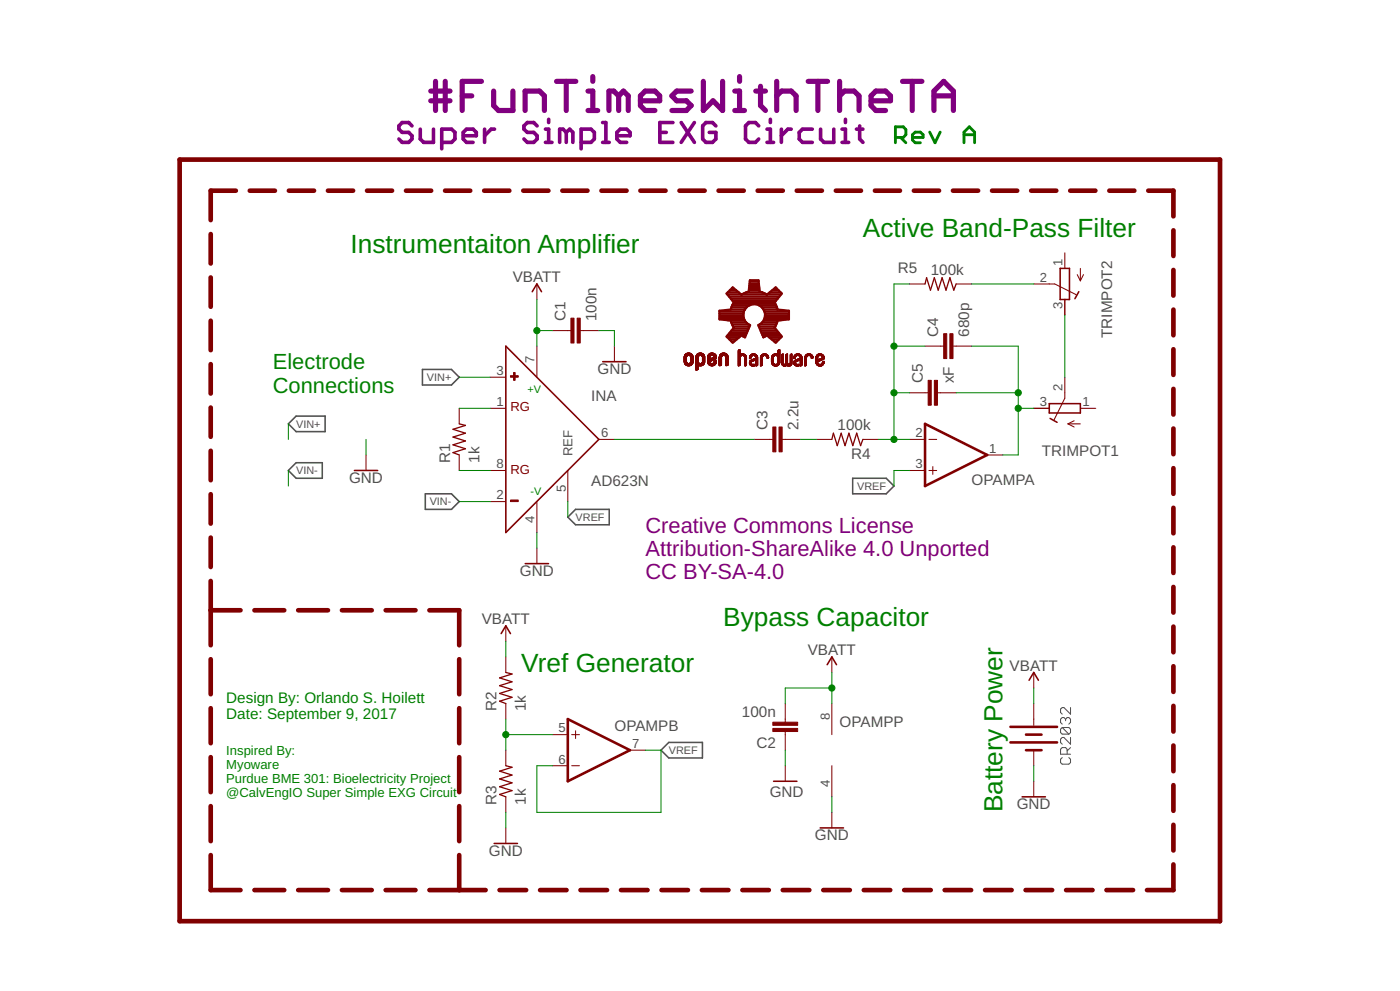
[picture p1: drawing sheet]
<svg xmlns="http://www.w3.org/2000/svg" width="229mm" height="162mm" viewBox="0 0 229 162" stroke-linecap="round" stroke-linejoin="round" font-family="sans-serif">
<path d="M173.7 118.9l-.3 .2v.6l.3 .3h1.1M173.7 118.9h1.1l.3 .2v.6l-.3 .3M173.7 118.9l1.1 1.1M174.3 117.5l-.3-.3h-.3l-.3 .3v.5l.3 .3M174.3 117.5l.2-.3h.3l.3 .3v.5l-.3 .3M174.3 117.5v.3M175.1 115.6v1.1l-1.1-1.1h-.3l-.3 .3v.5l.3 .3M173.7 123.8l-.3 .3v.5l.3 .3h1.1l.3-.3v-.5l-.3-.3M174.5 123.2v-.8l-.2-.2h-.6l-.3 .2v.8h1.7M175.1 120.5v1.1l-1.1-1.1h-.3l-.3 .3v.5l.3 .3M175.1 122.2l-.6 .5" fill="none" stroke="#505050" stroke-width=".17"/>
<path d="M47.2 76.9l1.2-1.3h4.3v2.5h-4.3zM47.2 69.3l1.2-1.3h4.8v2.5h-4.8zM69.1 60.4h4.7l1.3 1.2-1.3 1.3h-4.7zM139.4 78.1h5.5l1.3 1.3-1.3 1.3h-5.5zM69.6 80.7h4.2l1.3 1.3-1.3 1.2h-4.2zM92.9 84.5l1.2-1.3h5.5v2.5h-5.5zM108.1 122.6l1.3-1.3h5.5v2.5h-5.5z" fill="none" stroke="#505050" stroke-width=".25"/>
<g fill="none" stroke="#800000" stroke-width=".76">
<path d="M29.4 26.1h170.1v124.4h-170.1zM34.5 38.2v4.9M38.6 31.2h-4.1v4.8M40.9 31.2h4.1M47.2 31.2h4.2M53.6 31.2h4.1M60 31.2h4.1M66.4 31.2h4.1M72.8 31.2h4.1M79.2 31.2h4.1M85.6 31.2h4.1M92 31.2h4.1"/>
<path d="M98.4 31.2h4.1M104.7 31.2h4.1M111.1 31.2h4.1M117.5 31.2h4.1M123.9 31.2h4.1M130.3 31.2h4.1M136.7 31.2h4.1M143.1 31.2h4.1M149.5 31.2h4.1M155.9 31.2h4.1M162.2 31.2h4.1M168.6 31.2h4.1"/>
<path d="M175 31.2h4.1M181.4 31.2h4.1M187.8 31.2h4.1v4.1M191.9 37.6v4.2M34.5 45.3v4.8M34.5 52.4v4.8M34.5 59.5v4.8M191.9 44.1v4.2M191.9 50.6v4.2M191.9 57.1v4.2M34.5 66.6v4.8M34.5 73.7v4.8"/>
<path d="M191.9 63.5v4.2M191.9 70v4.2M191.9 76.5v4.2M34.5 80.8v4.8M34.5 87.8v4.8M34.5 94.9v10.5M34.5 99.7h4.8M41.6 99.7h4.9M48.8 99.7h4.8M55.9 99.7h4.9M63.1 99.7h4.8M70.2 99.7h4.9v5.7"/>
<path d="M191.9 83v4.1M191.9 89.4v4.2M191.9 95.9v4.2M34.5 107.7v5.7M34.5 115.7v5.7M75.1 107.7v5.7M75.1 115.7v5.7M191.9 102.4v4.2M191.9 108.9v4.2M191.9 115.3v4.2M34.5 139.7v5.7h4.8M34.5 123.7v5.7"/>
<path d="M34.5 131.7v5.7M75.1 123.7v5.7M75.1 131.7v5.7M75.1 139.7v5.7M191.9 121.8v4.2M191.9 128.3v4.2M191.9 134.8v4.2M41.6 145.4h4.9M48.8 145.4h4.8M55.9 145.4h4.9M63.1 145.4h4.8M70.2 145.4h9.2"/>
<path d="M81.7 145.4h4.3M88.3 145.4h4.3M94.9 145.4h4.4M101.6 145.4h4.3M108.2 145.4h4.3M114.8 145.4h4.3M121.4 145.4h4.3M128 145.4h4.4M134.6 145.4h4.4M141.3 145.4h4.3M147.9 145.4h4.3M154.5 145.4h4.3"/>
<path d="M161.1 145.4h4.3M167.7 145.4h4.4M174.3 145.4h4.4M181 145.4h4.3M191.9 141.2v4.2h-4.3"/>
</g>
<path d="M151.3 46.4l.2-1 .7 2 .6-2 .6 2 .7-2 .6 2 .6-2 .7 2 .4-1M75.1 69.3l1 .2-2 .6 2 .7-2 .6 2 .7-2 .6 2 .6-2 .7 1 .3M136 71.8l.3-1 .6 2 .7-2 .6 2 .6-2 .7 2 .6-2 .6 2 .4-1M82.7 109.9l1 .2-2 .7 2 .6-2 .6 2 .7-2 .6 2 .6-2 .7 1 .4M82.7 125.1l1 .3-2 .6 2 .6-2 .7 2 .6-2 .6 2 .7-2 .6 1 .4" fill="none" stroke="#800000" stroke-width=".21"/>
<g fill="none" stroke="#800000" stroke-width=".17">
<path d="M87.8 46.4v2.5M87.8 56.6v5M90.3 54h3.1M94.9 54h3M100.5 56.6v2.5M148.7 46.4h2.6M151.3 56.6h3M155.9 56.6h3M156.4 46.4h2.5M169.1 46.4h3.4l3.5 1.8M174.1 41.3v2.6M174.1 48.9v2.6"/>
<path d="M176.2 44.9l.5 1M176.7 43.9v2M177.2 44.9l-.5 1M59.9 74.3v2.6M75.1 66.7v2.6M75.1 74.3v2.6M80.2 66.7h2.5M80.2 76.9h2.5M80.2 61.6h2.5M92.9 76.9v5.1M97.9 71.8h2.6M123.3 71.8h3.1"/>
<path d="M127.9 71.8h3.1M133.5 71.8h2.5M141.1 71.8h2.6M148.7 71.8h2.6M148.7 64.2h3.1M148.7 76.9h2.6M151.9 71.8h1.3M151.9 76.9h1.3M152.5 76.2v1.3M153.3 64.2h3.1M161.4 74.3h2.6M169.1 66.7h2.5"/>
<path d="M174.1 61.6v3.5l-1.7 3.5M174.6 69.3h2.1M174.6 69.3l1.1 .5M175.7 68.7l-1.1 .6M176.7 66.7h2.5M80.2 82h2.5M87.8 82v5M87.8 89.6v2.5M82.7 102.3v2.5M82.7 107.3v2.6M82.7 115v2.5M94.1 119.4v1.3"/>
<path d="M128.4 115v3M128.4 119.5v3.1M136 107.3v2.6M136 115v5M169.1 109.9v2.5M169.1 115v3.5M82.7 122.6v2.5M82.7 130.2v2.5M82.7 135.3v2.5M90.3 120h2.6M90.3 125.1h2.6M93.5 120h1.3"/>
<path d="M93.5 125.1h1.3M103 122.6h2.6M128.4 125.1v2.6M136 125.1v5.1M136 132.7v2.6M169.1 122.6v2.5M169.1 127.7v2.5"/>
</g>
<g fill="none" stroke="#800000" stroke-width=".25">
<path d="M82.7 56.6l15.2 15.2-15.2 15.2zM87 47.7l.8-1.3 .8 1.3M98.6 59.1h3.8M173.4 43.9h1.5v5h-1.5zM176.4 47.7l-.6 1.1M58 76.9h3.8M171.6 66h5.1v1.5h-5.1zM171.7 68.4l1.2 .6M85.9 92.1h3.8M82 103.5l.7-1.2 .8 1.2M135.3 108.6l.7-1.3 .8 1.3M168.3 111.1l.8-1.2 .7 1.2"/>
<path d="M80.8 137.8h3.8M126.5 127.7h3.8M134.1 135.3h3.8M167.2 130.2h3.8"/>
</g>
<g fill="#800000" stroke="#800000" stroke-width=".16">
<path d="M127.4 69.8h.5v4h-.5z"/>
<path d="M126.4 69.8h.5v4h-.5z"/>
<path d="M126.4 118h4.1v.5h-4.1z"/>
<path d="M126.4 119h4.1v.5h-4.1z"/>
<path d="M152.8 62.1h.5v4.1h-.5z"/>
<path d="M151.8 62.1h.5v4.1h-.5z"/>
<path d="M155.3 54.5h.6v4.1h-.6z"/>
<path d="M154.3 54.5h.5v4.1h-.5z"/>
<path d="M84 60.9h.2v1.2h-.2z"/>
<path d="M83.5 61.4h1.3v.2h-1.3z"/>
<path d="M83.5 81.7h1.3v.3h-1.3z"/>
<path d="M94.4 52h.5v4h-.5z"/>
<path d="M93.4 52h.5v4h-.5z"/>
</g>
<g fill="none" stroke="#800000" stroke-width=".16">
<path d="M111.9 59.2h.4M111.9 59.1l.4 .1M111.9 59.1h.4M111.9 59h.4M111.9 58.9h.4M111.9 58.8h.4M111.9 58.7h.4M111.9 58.6h.4M111.9 58.5h.4M111.9 58.4h.4M111.9 58.3h.4M111.9 59.3h.5"/>
<path d="M111.9 59.4h.6M112 59.4h1.3M112 59.5h1.2M112 58h1.3M112 58h1.2M112 57.9h1.2M112.1 57.9h1.1M112.1 59.6h1M112.1 57.9h1M112.1 57.8h1M112.2 59.6h.9M112.2 57.8h.8"/>
<path d="M112.2 59.7h.8M112.3 59.7h.7M112.3 57.7h.7M112.3 58.2h-.4M112.4 59.8h.5M112.4 58.2h-.5M112.4 57.7h.4M112.4 58.1h-.5M112.5 59.8h.3M112.5 58.1h-.6M112.5 57.7h.2M112.7 58.1h.6"/>
<path d="M112.8 58.1h.5M112.9 59.3h.4M112.9 58.2h.4M112.9 59.2h.4M112.9 58.3h.4M112.9 59.1h.4M112.9 59h.4M112.9 58.9h.4M112.9 58.8h.4M112.9 58.7h.4M112.9 58.6h.4M112.9 58.5h.4"/>
<path d="M112.9 58.4h.4M113.2 59.6h-1.1M113.3 58l-1.3 .1M113.3 59.4h-.5M113.3 59.3h-.5M113.3 59.2h-.4M113.8 60h.4M113.8 59.9h.4M113.8 59.8h.4M113.8 59.7h1.1M113.8 59.5h1.3M113.8 59.4h1.4"/>
<path d="M113.8 59.4h.6M113.8 59.3h.5M113.8 59.2h.5M113.8 59.2h.4M113.8 59.1h.4M113.8 59h.4M113.8 58.9h.4M113.8 58.8h.4M113.8 58.7h.4M113.8 58.6h.4M113.8 58.5h.4M113.8 58.4h.4"/>
<path d="M113.8 58.3h.4M113.8 58.2h.5M113.9 58h1.3M113.9 58h1.2M114 57.9h1.1M114 57.8l1 .1M114 57.8h1M114.1 57.8h.8M114.2 57.7h.7M114.2 59.8h-.4M114.3 58.2h-.5M114.3 59.8h.5"/>
<path d="M114.3 57.7h.4M114.3 58.1h-.5M114.4 59.8h.3M114.4 58.1h-.5M114.4 57.7h.2M114.6 58.1h.6M114.7 58.1h.5M114.8 59.3h.4M114.8 58.2h.4M114.8 58.2h.5M114.9 59.2h.4M114.9 58.3h.4"/>
<path d="M114.9 59.1h.4M114.9 59h.4M114.9 58.9h.4M114.9 58.8h.4M114.9 58.7h.4M114.9 58.6h.4M114.9 58.5h.4M114.9 58.4h.4M114.9 59.7h-1.1M115 59.6l-1.2 .1M115 59.6h-1.2M115.1 59.6h-1.3"/>
<path d="M115.2 59.4l-1.4 .1M115.2 58l-1.3 .1M115.2 59.4h-.5M115.2 59.3h-.5M115.3 59.2h-.5M115.7 59.2h.4M115.7 59.1h.4M115.7 58.6h1.4M115.7 58.6h.4M115.7 58.5h.4M115.7 58.4h.4M115.7 58.3h.4"/>
<path d="M115.7 59.4h.6M115.7 59.3h.5M115.7 58.2h.5M115.8 59.4h1.3M115.8 58h1.3M115.8 59.5h1.3M115.9 59.6h1.1M115.9 57.9h1.1M115.9 59.6h1M116 57.8h.9M116 59.6h.9M116 57.8h.8"/>
<path d="M116.1 59.7h.7M116.1 57.7h.7M116.1 58.4h-.4M116.1 58.3l-.4 .1M116.1 59.1h-.4M116.1 58.3h-.4M116.2 59.8h.5M116.2 58.6h1M116.2 59l-.5 .1M116.2 57.7h.4M116.2 58.1h-.5M116.3 59.8h.3"/>
<path d="M116.3 59h-.6M116.3 58.5h.9M116.3 58.1h-.5M116.3 57.7h.2M116.4 58.5h.8M116.4 58.9l-.7 .1M116.5 58.5h.7M116.5 58.9h-.8M116.5 58.1h.6M116.6 58.4h.6M116.6 58.9h-.9M116.6 58.1h.5"/>
<path d="M116.6 59.3h.5M116.6 58.8h-.9M116.7 58.4h.5M116.7 58.2h.5M116.7 59.3h.4M116.7 59.2h.5M116.7 58.3h.5M116.8 59.2h.4M116.8 58.3h.4M116.8 59.1h.4M116.8 59h.4M116.8 58.8h-1.1"/>
<path d="M116.9 59h.3M116.9 58.7l-1.2 .1M116.9 58.9h.3M117 58.7h-1.3M117 59.5h-1.1M117.1 58.9h.1M117.1 58.7h-1.4M117.1 58l-1.3 .1M117.1 59.4h-.5M117.6 59.6h.4M117.6 59.5h.4M117.6 59.4h.4"/>
<path d="M117.6 59.3h.4M117.6 59.2h.4M117.6 59.1h.4M117.6 59h.4M117.6 58.9h.4M117.6 58.8h.4M117.6 58.7h.4M117.6 58.6h.4M117.6 58.5h.4M117.6 58.4h.4M117.6 58.3h.4M117.6 59.7h.3"/>
<path d="M117.6 59.8h.2M117.7 58.2h.4M117.7 58h1.3M117.8 58h1.2M117.8 57.9h1.1M117.9 57.8h.9M117.9 59.7h-.3M118 59.6l-.4 .1M118 59.6h-.4M118 57.7h.7M118 58.3h-.4M118.1 58.2h-.5"/>
<path d="M118.1 57.7h.5M118.2 58.1h-.5M118.3 57.7h.2M118.5 58.1h.5M118.6 58.2h.5M118.7 58.3h.4M118.7 59.6h.4M118.7 59.5h.4M118.7 59.4h.4M118.7 59.3h.4M118.7 59.2h.4M118.7 59.1h.4"/>
<path d="M118.7 59h.4M118.7 58.9h.4M118.7 58.8h.4M118.7 58.7h.4M118.7 58.6h.4M118.7 58.5h.4M118.7 58.4h.4M118.7 59.8h.2M118.7 59.7h.2M119 59.7h-.3M119 58l-1.3 .1M119.1 59.6l-.4 .1"/>
<path d="M120.7 59.8h.1M120.7 59.7h.3M120.7 59.6h.3M120.7 59.5h.3M120.7 59.4h.3M120.7 59.3h.3M120.7 59.2h.3M120.7 59.1h.3M120.7 59h.3M120.7 58.9h.3M120.7 58.8h.3M120.7 58.7h.3"/>
<path d="M120.7 58.6h.3M120.7 58.5h.3M120.7 58.4h.3M120.7 58.3h.4M120.7 58h1.2M120.7 57.9h1.1M120.7 57.8l.4 .1M120.7 57.8h.3M120.7 57.7h.3M120.7 57.6h.3M120.7 57.5h.3M120.7 57.4h.3"/>
<path d="M120.7 57.3h.3M120.8 57.2h.2M120.8 57.1l.2 .1M120.9 59.8h-.2M120.9 57.1h.1M121 59.7h-.3M121.1 58.3l-.4 .1M121.1 58.3h-.4M121.1 57.9h.6M121.2 58.2h-.5M121.2 57.8h.4M121.3 58.1h-.6"/>
<path d="M121.6 58.1h.4M121.6 58.2h.4M121.7 58.2h.3M121.7 58.3h.4M121.8 58.3h.3M121.8 58.3l.3 .1M121.8 58.4h.3M121.8 59.8h.1M121.8 59.7h.2M121.8 59.7h.3M121.8 59.6h.3M121.8 59.5h.3"/>
<path d="M121.8 59.4h.3M121.8 59.3h.3M121.8 59.2h.3M121.8 59.1h.3M121.8 59h.3M121.8 58.9h.3M121.8 58.8h.3M121.8 58.7h.3M121.8 58.6h.3M121.8 58.5h.3M122 58.1h-1.3M122 59.8h-.2"/>
<path d="M122.1 59.6h-.3M122.6 59.4h.3M122.6 59.3h.2M122.6 59.2h.3M122.6 58.5h.2M122.6 58.4h.2M122.6 59.5h.8M122.6 59.5h.4M122.6 59.1h.3M122.6 58.6h.1M122.6 59.6h.8M122.7 58.1h1.1"/>
<path d="M122.7 59.6l.7 .1M122.7 58.6h-.1M122.7 59.7h.7M122.7 58h1M122.8 59.7h.6M122.8 58h.9M122.8 58.8h1.1M122.8 59.8h.6M122.8 58.5h-.2M122.8 57.9h.8M122.9 59.2h-.3M122.9 58.3l-.3 .1"/>
<path d="M122.9 58.8h1M122.9 58.3h-.3M122.9 59.8h.5M122.9 59.1l-.3 .1M122.9 57.9h.6M123 58.2h-.4M123 59.1h-.4M123 58.8h.9M123 57.8h.5M123.1 58.1h-.5M123.1 59l-.5 .1M123.1 58.7h.8"/>
<path d="M123.1 59.8h.1M123.2 58.7h.7M123.2 59h-.6M123.3 59.5h.1M123.3 58.9l-.7 .1M123.3 58.6h.6M123.4 58.1h.4M123.4 58.6h.5M123.4 58.9h-.7M123.4 58.2h.4M123.5 58.2h.4M123.5 58.9h-.8"/>
<path d="M123.5 58.5h.4M123.5 58.3h.4M123.6 58.3h.3M123.6 58.9h.3M123.6 58.5h.3M123.6 58.4h.3M123.6 59.7h.3M123.6 59.6h.3M123.6 59.5h.3M123.6 59.4h.3M123.6 59.3h.3M123.6 59.2h.3"/>
<path d="M123.6 59.1h.3M123.6 59h.3M123.6 59.8h.1M123.8 59.8h-.2M124.4 59.8h.1M124.4 59.7h.2M124.4 59.6h.3M124.4 59.5h.3M124.4 59.4h.3M124.4 59.3h.3M124.4 59.2h.3M124.4 59.1h.3"/>
<path d="M124.4 59h.3M124.4 58.9h.3M124.4 58.8h.3M124.4 58.7h.3M124.4 58.6h.3M124.4 58.5h.3M124.4 58.4h.3M124.4 58.3h.3M124.4 58.2h.4M124.5 58.1h1.1M124.5 58h1M124.5 59.8h-.1"/>
<path d="M124.6 58h.9M124.6 57.9h.9M124.7 59.7h-.3M124.7 57.9h.7M124.7 58.4h-.3M124.7 58.3h-.3M124.8 57.9h.5M124.8 58.2h-.4M124.8 57.8h.5M124.9 58.1h-.5M125.2 58.1h.4M125.3 58.2h.4"/>
<path d="M125.3 58.3h.4M125.4 58.3h.3M125.4 58.4h.3M125.5 58.5h.1M125.5 58.6h.1M125.7 58.5h-.2M125.7 58.5h-.3M125.7 58.4h-.3M126.2 59.1h.2M126.2 59h.2M126.2 58.9h.2M126.2 58.8h.2"/>
<path d="M126.2 58.7h.2M126.2 58.6h.2M126.2 58.5h.2M126.2 59.2h.3M126.2 59.2h.2M126.2 58.4h.2M126.2 59.4h.4M126.2 59.3h.3M126.2 58.3h.3M126.2 59.5h.5M126.2 58.2h.4M126.3 59.5h1.1"/>
<path d="M126.3 59.6h1.1M126.3 58h1.2M126.4 59.6h.9M126.4 58h1.1M126.4 59.7h.9M126.4 57.9h1.1M126.5 59.7h.7M126.5 58.4h-.3M126.5 58.3l-.3 .1M126.5 59.8h.7M126.6 58.3h-.4M126.6 57.8h.5"/>
<path d="M126.6 59.8h.5M126.6 58.2h-.4M126.7 58.1h-.4M126.8 59.8h.1M127 58.1h.5M127.1 59.5h.4M127.1 58.2h.4M127.1 59.4h.4M127.1 58.3h.4M127.2 58.3h.3M127.2 59.3h.3M127.2 57.8h.3"/>
<path d="M127.2 59.2h.3M127.2 59.1h.3M127.2 59h.3M127.2 58.9h.3M127.2 58.8h.3M127.2 58.7h.3M127.2 58.6h.3M127.2 58.5h.3M127.2 58.4h.3M127.2 57.7h.3M127.2 57.6h.3M127.2 57.5h.3"/>
<path d="M127.2 57.4h.3M127.2 57.3h.3M127.3 59.1h.2M127.3 58.9h.2M127.3 58.6h.2M127.3 58.5h.2M127.3 57.7h.2M127.3 57.2h.2M127.4 57.1h.1M127.5 59.5h-.5M127.5 59.4h-.4M127.5 58.1h-1.2"/>
<path d="M127.8 59.5h.4M127.8 59.4l.4 .1M127.8 59.4h.3M127.8 59.3h.3M127.8 59.2h.3M127.8 59.1h.3M127.8 59h.3M127.8 58.9h.3M127.8 58.8h.3M127.8 58.7h.3M127.8 58.6h.3M127.8 58.5h.3"/>
<path d="M127.8 58.4h.3M127.8 58.3h.3M127.8 58.2h.3M127.8 58.1h.3M127.8 58h.3M127.8 57.9h.3M127.8 59.5h1.7M127.9 59.6h1.6M127.9 59.6h1.5M128 59.7h1.4M128 57.8h.1M128 59.7h1.3"/>
<path d="M128 59.8h.6M128.1 59.8h.4M128.4 59.8h.1M128.4 59.5h.5M128.5 59.5h.4M128.5 59.4h.3M128.5 59.3h.3M128.5 59.2h.3M128.5 59.1h.3M128.5 59h.3M128.5 58.9h.3M128.5 58.8h.3"/>
<path d="M128.5 58.7h.3M128.5 58.6h.3M128.5 58.5h.3M128.5 58.4h.3M128.5 58.3h.3M128.5 58.2h.3M128.5 58.1h.3M128.5 58h.3M128.5 57.9h.3M128.7 57.8h.1M128.7 59.8h.6M128.8 59.8h.4"/>
<path d="M129.1 59.5h.4M129.2 59.4h.3M129.2 59.3h.3M129.2 59.2h.3M129.2 59.1h.3M129.2 59h.3M129.2 58.9h.3M129.2 58.8h.3M129.2 58.7h.3M129.2 58.6h.3M129.2 58.5h.3M129.2 58.4h.3"/>
<path d="M129.2 58.3h.3M129.2 58.2h.3M129.2 58.1h.3M129.2 58h.3M129.2 57.9h.3M129.3 57.9h.2M129.4 57.8h.1M129.8 59.4h.4M129.8 59.4h.3M129.8 59.3h.3M129.8 59.2h.3M129.8 58.5h.2"/>
<path d="M129.8 58.5h.3M129.8 58.4h.3M129.8 59.5h.5M129.8 59.1h.4M129.8 58.6h.1M129.8 58.3h.3M129.9 59.6h.8M129.9 59.5h.7M129.9 58.1h1.1M129.9 58.6h-.1M130 58h1M130 59.7h.7"/>
<path d="M130.1 57.9h.8M130.1 59.8h.6M130.1 58.3h-.3M130.2 58.8h.9M130.2 59.8h.5M130.2 59.1l-.4 .1M130.2 58.3h-.4M130.2 57.9h.6M130.2 58.2h-.3M130.2 59.1h-.4M130.3 58.2h-.4M130.3 57.8h.4"/>
<path d="M130.3 58.1h-.4M130.4 59l-.6 .1M130.4 58.7h.7M130.4 59h-.5M130.5 59.5h.1M130.6 58.9l-.7 .1M130.6 58.6h.5M130.6 58.1h.5M130.7 58.9h-.8M130.7 58.2h.4M130.8 58.9h-.8M130.8 58.5h.3"/>
<path d="M130.8 58.3h.3M130.9 58.5h.2M130.9 59.8h.1M130.9 59.7h.2M130.9 59.6h.2M130.9 59.5h.2M130.9 59.4h.2M130.9 59.3h.2M130.9 59.2h.2M130.9 59.1h.2M130.9 59h.2M130.9 58.9h.2"/>
<path d="M130.9 58.4h.2M131.1 59.8h-.2M131.1 58.8h-1.1M131.6 59.8h.1M131.6 59.7h.3M131.6 59.6h.3M131.6 59.5h.3M131.6 59.4h.3M131.6 59.3h.3M131.6 59.2h.3M131.6 59.1h.3M131.6 59h.3"/>
<path d="M131.6 58.9h.3M131.6 58.8h.3M131.6 58.7h.3M131.6 58.6h.3M131.6 58.5h.3M131.6 58.4h.3M131.6 58.3h.3M131.6 58.3h.4M131.8 58l1 .1M131.8 59.8h-.2M131.8 58h1M131.9 59.7h-.3"/>
<path d="M131.9 57.9h.8M131.9 58.4h-.3M132 58.3h-.4M132 57.9h.6M132 58.2h-.4M132 57.8h.5M132.1 58.2h-.4M132.2 58.1h-.5M132.4 58.1h.5M132.5 58.2h.4M132.6 58.3h.3M132.7 58.3h.3"/>
<path d="M132.7 58.5h.2M132.7 58.4h.3M132.7 58.6h.1M132.9 58.1h-1.2M132.9 58.5h-.2M133 58.5h-.3M133.4 59.3h.3M133.4 59.2h.3M133.4 59.1h.4M133.4 58.8h1.1M133.4 58.7l.4 .1M133.4 58.7h.3"/>
<path d="M133.4 58.6h.3M133.4 58.5h.3M133.4 58.4h.3M133.4 59.4h.4M133.4 59.3h.4M133.4 58.3h.4M133.5 59.4l.4 .1M133.5 59.4h.3M133.5 59.5h.4M133.5 58.2h.4M133.5 59.5h1.2M133.5 58.1h1.2"/>
<path d="M133.6 59.6h1M133.6 58.1h1M133.6 58h1M133.7 59.7h.8M133.7 57.9h.8M133.8 59.1l-.4 .1M133.8 59.8h.6M133.8 58.3h-.4M133.8 59.1h-.4M133.8 57.8l.6 .1M133.8 58.2h-.3M133.9 59.8h.5"/>
<path d="M133.9 57.8h.4M134 59l-.6 .1M134 58.1h-.5M134 59h-.6M134.1 59.8h.1M134.1 58.9l-.7 .1M134.1 58.6h.7M134.2 58.6h.6M134.2 58.9h-.8M134.2 58.1h.5M134.3 59.5h.4M134.3 58.5h.5"/>
<path d="M134.3 58.9h-.9M134.3 58.2h.4M134.4 58.2h.3M134.4 59.4h.3M134.4 58.8h-1M134.4 58.5h.4M134.4 58.3h.4M134.5 58.3h.3M134.5 59.3h.3M134.5 59.2h.3M134.5 58.4h.3M134.5 59.1h.3"/>
<path d="M134.6 58.7l-.8 .1M134.6 59.1h.2M134.7 58.7h-.8M134.8 59.3h-.3M134.8 58.7h-.8M113.8 60.3h.4M113.8 60.2h.4M113.8 60.1h.4M113.8 60.5h.2M113.8 60.5h.1M114.1 60.4h-.3M114.2 60.4h-.4"/>
</g>
<g fill="none" stroke="#800000" stroke-width=".38">
<path d="M117.7 52h3.9M117.7 51.6h3.9M117.7 51.3h3.9M117.7 50.9h3.9M118.9 55.1h2M119 52.3h2.8M119 48.1h2.2M119 54.7h3M119 47.8h1.8M119.3 48.5h8.1M119.3 55.4h1.2M119.3 54.4h2.8"/>
<path d="M119.4 47.4h1M119.5 50.6h2.3M119.5 48.8h7.6M119.6 52.7h2.4M119.6 54h2.7M119.6 50.2l.4-.8-1.2-1.4 1-1 1.5 1.2 1.1-.6 .2-1.8h1.4l.2 1.8 1.2 .6 1.5-1.2 .9 1-1.1 1.4 .5 1.2M119.6 50.2l-.1 .4-1.8 .2v1.4l1.8 .2 .5 1.2-1.2 1.4 1 1 1.5-1.2 .5 .3M119.6 55.8h.5M119.6 50.2h2.5M119.7 53h2.7M119.7 47.1h.2M119.8 49.9h2.8"/>
<path d="M119.8 49.2h7.1M119.9 53.7h2.5M119.9 53.4h2.7M120 49.5h6.7M121.3 48.1h4.1M121.6 50.9a1.83 1.83 0 0 0 1.1 2.2l-.9 2M121.8 55.1h.1M122.1 47.8h2.5M122.5 47.4h1.7M122.5 47.1h1.7M122.6 46.7h1.5M122.6 46.4h1.5"/>
<path d="M122.6 46h1.5M124.1 49.9h2.8M124.1 53.4h2.7M124.3 53.7h2.5M124.3 53h2.7M124.3 53l-.3 .1 .8 2M124.4 54h2.7M124.5 54.4h2.9M124.6 50.2a1.79 1.79 0 0 0-3 .7M124.6 50.2a1.78 1.78 0 0 1-.3 2.8M124.6 50.2h2.5M124.7 52.7h2.4"/>
<path d="M124.7 54.7h2.9M124.8 55.1h.1M124.9 50.6h2.2M124.9 52.3h2.8M125 50.9h4M125.1 52h3.9M125.1 51.6h3.9M125.1 51.3h3.9M125.5 48.1h2.2M125.8 55.1h1.9M125.9 47.8h1.8M126.2 55.4h1.2"/>
<path d="M126.3 47.4h1M126.6 55.8h.4M126.7 47.1h.3M127.2 50.6l1.8 .2v1.4l-1.8 .2-.5 1.2 1.1 1.4-.9 1-1.5-1.2-.6 .3"/>
</g>
<path d="M151.3 69.3l10.1 5-10.1 5.1zM92.9 117.5l10.1 5.1-10.1 5.1zM165.2 118.8h7.7M165.2 121.3h7.7M167.8 120h2.5M167.8 122.6h2.5" fill="none" stroke="#800000" stroke-width=".42"/>
<path d="M146.4 22.5h1.3l.4-.5v-.8l-.4-.5h-1.3v2.6M147.3 22.5l.8 .8M149.2 22.5h1.8v-.5l-.5-.4h-.8l-.5 .4v.9l.5 .4h.8M152 21.6l.9 1.7 .9-1.7M157.6 23.3v-1.7l.9-.9 .9 .9v1.7M157.6 22h1.8" fill="none" stroke="#008000" stroke-width=".47"/>
<g fill="none" stroke="#008000" stroke-width=".17">
<path d="M87.8 48.9v7.7M87.8 54h2.5M97.9 54h2.6v2.6M146.2 56.6h5.1M148.7 46.4h-2.5v25.4M158.9 46.4h10.2M158.9 56.6h7.6v17.7h-2.5M174.1 51.5v10.1M47.2 69.3v2.5M47.2 76.9v2.5M59.9 71.8v2.5M75.1 76.9h5.1"/>
<path d="M75.1 61.6h5.1M75.1 66.7h5.1M100.5 71.8h22.8M131 71.8h2.5M143.7 71.8h5M146.2 64.2h2.5M148.7 76.9h-2.5v2.5M156.4 64.2h10.1M166.5 66.7h2.6M75.1 82h5.1M87.8 87v2.6M92.9 82v2.5"/>
<path d="M82.7 104.8v2.5M82.7 117.5v5.1M136 109.9v5.1M136 112.4h-7.6v2.6M169.1 112.4v2.6M82.7 132.7v2.6M82.7 120h7.6M105.6 122.6h2.5v10.1h-20.3v-7.6h2.5M128.4 122.6v2.5M136 130.2v2.5M169.1 125.1v2.6"/>
</g>
<g fill="#008000" stroke="#008000" stroke-width=".16">
<circle cx="82.7" cy="120" r=".51"/>
<circle cx="146.2" cy="64.2" r=".51"/>
<circle cx="146.2" cy="56.6" r=".51"/>
<circle cx="146.2" cy="71.8" r=".51"/>
<circle cx="166.5" cy="66.7" r=".51"/>
<circle cx="166.5" cy="64.2" r=".51"/>
<circle cx="87.8" cy="54" r=".51"/>
<circle cx="136" cy="112.4" r=".51"/>
</g>
<g fill="none" stroke="#800080" stroke-width=".85">
<path d="M70.4 14.9h3.2M70.4 16.5h3.2M71.2 13.3v4.8M72.8 13.3v4.8M75.6 15.7h1.6M78.7 13.3h-3.1v4.8M80.7 14.9v2.4l.8 .8h2.4v-3.2M85.9 18.1v-3.2h2.3l.8 .8v2.4M91 13.3h3.2M92.6 13.3v4.8M96.2 14.9h.7v3.2M96.2 18.1h1.5"/>
<path d="M96.9 12.5v.8M101.2 15.7l-.8-.8h-.8v3.2M101.2 15.7v2.4M101.2 15.7l.8-.8 .7 .8v2.4M104.7 16.5h3.2v-.8l-.8-.8h-1.6l-.8 .8v1.6l.8 .8h1.6M113 14.9h-2.3l-.8 .8 .8 .8h1.5l.8 .8-.8 .8h-2.3M115 13.3v4.8l1.6-1.6 1.6 1.6v-4.8M120.2 14.9h.7v3.2M120.2 18.1h1.6M120.9 12.5v.8M123.6 14.9h1.6M124.4 14.1v3.2l.8 .8"/>
<path d="M127 15.7l.8-.8h1.6l.8 .8v2.4M127 13.3v4.8M132.2 13.3h3.1M133.8 13.3v4.8M137.3 15.7l.8-.8h1.6l.8 .8v2.4M137.3 13.3v4.8M142.5 16.5h3.1v-.8l-.8-.8h-1.6l-.7 .8v1.6l.7 .8h1.6M147.6 13.3h3.2M149.2 13.3v4.8M152.7 15.7h3.2M152.7 18.1v-3.2l1.6-1.6 1.6 1.6v3.2"/>
</g>
<g fill="none" stroke="#800080" stroke-width=".59">
<path d="M89.7 19.5v.5M126 19.5v.5M138.3 19.5v.5M67.4 20.6l-.6-.6h-1l-.6 .6v.5l.6 .5h1l.6 .6v.5l-.6 .6h-1l-.6-.6M68.7 21.1v1.6l.6 .6h1.6v-2.2M72.2 23.3h1.7l.5-.6v-1.1l-.5-.5h-1.7v3.2M75.8 22.2h2.1v-.6l-.5-.5h-1.1l-.5 .5v1.1l.5 .6h1.1M79.2 21.1v2.2M80.9 21.1h-.6l-1.1 1.1M87.8 20.6l-.5-.6h-1.1l-.5 .6v.5l.5 .5h1.1l.5 .6v.5l-.5 .6h-1.1l-.5-.6M89.2 23.3h1.1M89.2 21.1h.5v2.2"/>
<path d="M92.6 21.6l-.5-.5h-.6v2.2M92.6 21.6v1.7M92.6 21.6l.6-.5 .5 .5v1.7M95 23.3h1.6l.6-.6v-1.1l-.6-.5h-1.6v3.2M98.6 20h.5v3.3M98.6 23.3h1M100.9 22.2h2.1v-.6l-.5-.5h-1.1l-.5 .5v1.1l.5 .6h1.1M107.9 21.6h1.1M110 20h-2.1v3.3h2.1M111.4 20l2.2 3.3M113.6 20l-2.2 3.3M117.1 20.6l-.6-.6h-1.1l-.5 .6v2.1l.5 .6h1.1l.6-.6v-1.1h-1.1"/>
<path d="M124.1 20.6l-.6-.6h-1l-.6 .6v2.1l.6 .6h1l.6-.6M125.4 23.3h1.1M125.4 21.1h.6v2.2M127.8 21.1v2.2M129.4 21.1h-.6l-1 1.1M132.8 21.1h-1.6l-.5 .5v1.1l.5 .6h1.6M134.2 21.1v1.6l.5 .6h1.7v-2.2M137.7 23.3h1.1M137.7 21.1h.6v2.2M140.1 21.1h1M140.6 20.6v2.1l.5 .6"/>
</g>
<g font-size="4.3" fill="#008000">
<text x="57.3" y="41.3">Instrumentaiton Amplifier</text>
<text x="141.1" y="38.8">Active Band-Pass Filter</text>
<text x="118.3" y="102.3">Bypass Capacitor</text>
<text x="85.3" y="109.9">Vref Generator</text>
<text x="164" y="132.7" transform="rotate(-90 164 132.7)">Battery Power</text>
</g>
<g font-size="3.6" fill="#008000">
<text x="44.6" y="60.4">Electrode</text>
<text x="44.6" y="64.2">Connections</text>
</g>
<g font-size="3.6" fill="#800080">
<text x="105.6" y="87">Creative Commons License</text>
<text x="105.6" y="90.8">Attribution-ShareAlike 4.0 Unported</text>
<text x="105.6" y="94.6">CC BY-SA-4.0</text>
</g>
<g font-size="2.5" fill="#505050">
<text x="83.9" y="46.1">VBATT</text>
<text x="146.8" y="44.6">R5</text>
<text x="152.2" y="44.9">100k</text>
<text x="92.5" y="52.5" transform="rotate(-90 92.5 52.5)">C1</text>
<text x="97.6" y="52.5" transform="rotate(-90 97.6 52.5)">100n</text>
<text x="153.4" y="55" transform="rotate(-90 153.4 55)">C4</text>
<text x="158.5" y="55" transform="rotate(-90 158.5 55)">680p</text>
<text x="181.9" y="55.2" transform="rotate(-90 181.9 55.2)">TRIMPOT2</text>
<text x="96.7" y="65.4">INA</text>
<text x="97.7" y="61.1">GND</text>
<text x="150.9" y="62.6" transform="rotate(-90 150.9 62.6)">C5</text>
<text x="156" y="62.6" transform="rotate(-90 156 62.6)">xF</text>
<text x="125.5" y="70.3" transform="rotate(-90 125.5 70.3)">C3</text>
<text x="130.6" y="70.3" transform="rotate(-90 130.6 70.3)">2.2u</text>
<text x="137" y="70.3">100k</text>
<text x="73.6" y="75.6" transform="rotate(-90 73.6 75.6)">R1</text>
<text x="78.4" y="75.6" transform="rotate(-90 78.4 75.6)">1k</text>
<text x="139.2" y="75.1">R4</text>
<text x="170.4" y="74.5">TRIMPOT1</text>
<text x="57.1" y="78.9">GND</text>
<text x="96.7" y="79.4">AD623N</text>
<text x="158.9" y="79.3">OPAMPA</text>
<text x="85" y="94.1">GND</text>
<text x="78.8" y="102">VBATT</text>
<text x="132.1" y="107.1">VBATT</text>
<text x="165.1" y="109.6">VBATT</text>
<text x="81.2" y="116.2" transform="rotate(-90 81.2 116.2)">R2</text>
<text x="86" y="116.2" transform="rotate(-90 86 116.2)">1k</text>
<text x="100.5" y="119.4">OPAMPB</text>
<text x="121.3" y="117.1">100n</text>
<text x="137.3" y="118.8">OPAMPP</text>
<text x="123.7" y="122.2">C2</text>
<text x="81.2" y="131.5" transform="rotate(-90 81.2 131.5)">R3</text>
<text x="86" y="131.5" transform="rotate(-90 86 131.5)">1k</text>
<text x="125.9" y="130.2">GND</text>
<text x="133.3" y="137.3">GND</text>
<text x="166.3" y="132.2">GND</text>
<text x="79.9" y="139.8">GND</text>
</g>
<g font-size="2.5" fill="#008000">
<text x="37" y="114.8">Design By: Orlando S. Hoilett</text>
<text x="37" y="117.5">Date: September 9, 2017</text>
</g>
<g font-size="2.1" fill="#505050">
<text x="170" y="46">2</text>
<text x="173.8" y="43.5" transform="rotate(-90 173.8 43.5)">1</text>
<text x="173.8" y="50.5" transform="rotate(-90 173.8 50.5)">3</text>
<text x="87.4" y="59.3" transform="rotate(-90 87.4 59.3)">7</text>
<text x="81.2" y="61.3">3</text>
<text x="173.8" y="63.8" transform="rotate(-90 173.8 63.8)">2</text>
<text x="81.2" y="66.4">1</text>
<text x="98.3" y="71.4">6</text>
<text x="149.7" y="71.4">2</text>
<text x="170" y="66.4">3</text>
<text x="177" y="66.4">1</text>
<text x="81.2" y="76.5">8</text>
<text x="93.6" y="74.5" transform="rotate(-90 93.6 74.5)">REF</text>
<text x="149.7" y="76.5">3</text>
<text x="161.8" y="74">1</text>
<text x="81.2" y="81.6">2</text>
<text x="92.5" y="80.4" transform="rotate(-90 92.5 80.4)">5</text>
<text x="87.4" y="85.5" transform="rotate(-90 87.4 85.5)">4</text>
<text x="91.3" y="119.7">5</text>
<text x="135.7" y="117.7" transform="rotate(-90 135.7 117.7)">8</text>
<text x="91.3" y="124.8">6</text>
<text x="103.4" y="122.2">7</text>
<text x="135.7" y="128.6" transform="rotate(-90 135.7 128.6)">4</text>
</g>
<g font-size="2.1" fill="#800000">
<text x="83.5" y="67.2">RG</text>
<text x="83.5" y="77.4">RG</text>
</g>
<g font-size="2.1" fill="#008000">
<text x="37" y="123.3">Inspired By:</text>
<text x="37" y="125.6">Myoware</text>
<text x="37" y="127.9">Purdue BME 301: Bioelectricity Project</text>
<text x="37" y="130.2">@CalvEngIO Super Simple EXG Circuit</text>
</g>
<g font-size="1.8" fill="#505050">
<text x="69.8" y="62.3">VIN+</text>
<text x="48.4" y="69.9">VIN+</text>
<text x="48.4" y="77.5">VIN-</text>
<text x="70.3" y="82.6">VIN-</text>
<text x="140.2" y="80">VREF</text>
<text x="94.1" y="85.1">VREF</text>
<text x="109.4" y="123.2">VREF</text>
</g>
<g font-size="1.8" fill="#008000">
<text x="86.3" y="64.2">+V</text>
<text x="86.8" y="80.9">-V</text>
</g>
</svg>
